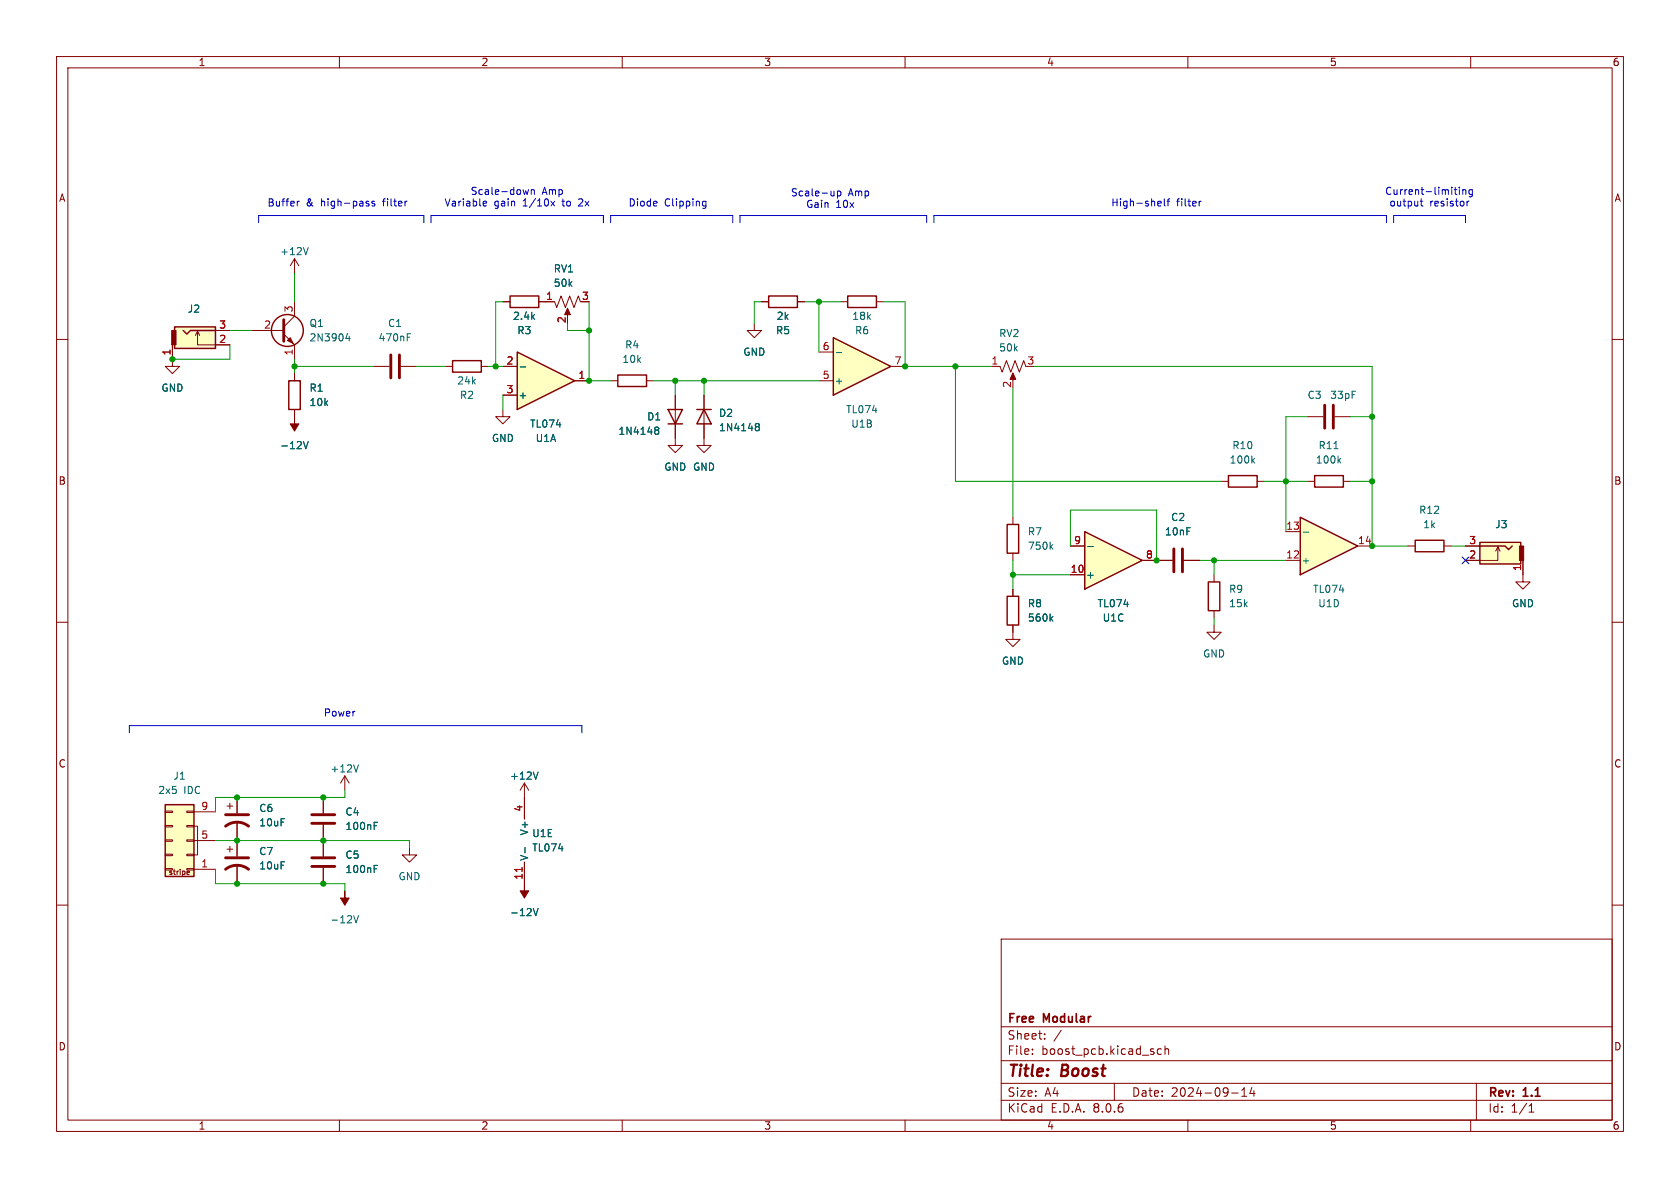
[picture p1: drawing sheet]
<svg xmlns="http://www.w3.org/2000/svg" width="297mm" height="210mm" viewBox="0 0 297 210" stroke-linecap="round" stroke-linejoin="round" font-family="sans-serif">
<g fill="none" stroke="#840000" stroke-width=".18">
<path d="M10 10h277v190h-277zM12 12h273v186h-273zM60 10v2M110 10v2M160 10v2M210 10v2M260 10v2M10 60h2M285 60h2M124.5 69.9v7.6M10 110h2M285 110h2"/>
<path d="M61 137.2l-.8 1.2M61 137.2v2.5M61 137.2l.7 1.2M92.7 138.4v6.4M92.7 138.4l-.8 1.3M92.7 138.4l.8 1.3M10 160h2M40.1 142.5h1M40.6 142v1M41.9 141v2.8M41.9 145.3v3.3M57.1 141v2.8"/>
<path d="M57.1 145.8v5.6M57.1 153.4v2.8M72.4 149.9v1.2h1.3l-1.3 1.3-1.3-1.3h1.3M92.7 152.4v3.8M285 160h2M177 166h108v32h-108zM60 198v2M110 198v2M160 198v2M177 194.5h108M177 191.5h108M177 187.5h108"/>
<path d="M177 181.5h108M182.5 186.3v.1M182.5 185.5v.1M184.7 183.6v.1M184.7 182.8v.1M187.6 182.1l-1.3 2M197 191.5v3M205.3 185.5l-.4-.1-.3 .3v.4l.1 .2h.6M206 185.5l.2-.1 .3 .1 .1 .9M206 184.9v1.5M210 198v2M217.7 193.2h1.2"/>
<path d="M219.5 193.8h.9M219.5 192.7l.5-.4v1.5M221.3 192.2l-.3 1.1h.9M221.7 192.8v1M260 198v2M261 191.5v6.5M270.3 196.6h.9M270.3 195.5l.4-.4v1.5"/>
</g>
<path d="M123.2 72.4h2.5M124.5 72.4l1.2 2.5h-2.5z" fill="none" stroke="#840000" stroke-width=".25"/>
<path d="M133.6 75.4h.2M133.6 74.9h.4l.2 .1v.2l-.2 .2M133.8 75.4h.2M133.8 75.4l-.2 .1M134 75.4l.2 .3v.3l-.2 .1h-.4M63.4 135.2l-.4 1.3M95.1 136.5l-.4 1.2M66.2 146h.4M66.2 145.4h.6M66.2 153.6h.4M66.2 153h.6M92.8 149.8v1" fill="none" stroke="#006464" stroke-width=".18"/>
<path d="M92.3 153.3v.8" fill="none" stroke="#a90000" stroke-width=".18"/>
<path d="M39.9 146.1a3.3 3.3 0 0 1 4 0M39.9 144h4M55.1 145.5h4.1M55.1 144h4.1M55.1 153.2h4.1M55.1 151.6h4.1" fill="none" stroke="#840000" stroke-width=".51"/>
<path d="M29.2 142.2h5.1v12.7h-5.1z" fill="#ffffc2"/>
<g fill="none" stroke="#840000" stroke-width=".18">
<path d="M133.3 57.2v1.2h1.3l-1.3 1.3-1.2-1.3h1.2M134.6 53.3h1.3M141 53.3h1.2M148.6 53.3h1.3M154.9 53.3h1.3M29.2 153.5h1.3v.3h-1.3zM29.2 151h1.3v.3h-1.3zM29.2 148.5h1.3v.2h-1.3zM29.2 145.9h1.3v.3h-1.3zM29.2 143.4h1.3v.2h-1.3zM33 153.5h1.3v.3h-1.3zM33 151h1.3v.3h-1.3z"/>
<path d="M33 148.5h1.3v.2h-1.3zM33 145.9h1.3v.3h-1.3zM33 143.4h1.3v.2h-1.3zM33.2 154h.2l.1 .2-.4 .1M33.4 154.5l-.2 .1M34.3 146.1h.6v5h-.6M34.3 153.7h3.8M34.3 148.6h3.8M34.3 143.5h3.8"/>
</g>
<path d="M135.9 52.3h5.1v2.1h-5.1zM149.9 52.3h5v2.1h-5zM29.2 142.2h5.1v12.7h-5.1z" fill="none" stroke="#840000" stroke-width=".25"/>
<path d="M61 157.5v1.3h.7l-.7 1.2-.8-1.2h.8z" fill="#840000" stroke="#840000" stroke-width=".18"/>
<path d="M62.5 161.9l.5 1.2 .4-1.2" fill="none" stroke="#006464" stroke-width=".18"/>
<path d="M147.3 59.7l10.2 5.1-10.2 5.1z" fill="#ffffc2"/>
<path d="M147.3 59.7l10.2 5.1-10.2 5.1zM118.1 72.4h2.5l-1.2 2.5zM118.1 74.9h2.5M217.2 84.1h5v2h-5zM178.1 105.4h2v5.1h-2z" fill="none" stroke="#840000" stroke-width=".25"/>
<path d="M119.4 69.9v7.6M144.8 67.3h2.5M144.8 62.2h2.5M157.5 64.8h2.5M175.3 64.8h1.5l.4 1 .7-2 .8 2 .8-2 .7 2 .8-2 .4 1M179.1 66.3v1M215.9 85.1h1.3M222.2 85.1h1.3M179.1 110.5v2.5h1.2l-1.2 1.3-1.3-1.3h1.3M179.1 104.1v1.3M269.2 101.6v1.3h1.3l-1.3 1.2-1.2-1.2h1.2" fill="none" stroke="#840000" stroke-width=".18"/>
<path d="M115.9 76l.1 .1M115.9 75.6l.3-.1 .2 .1 .1 .2-.3 .3M116 76.1h.2M116 76.1h-.1M116.2 76.1l.3 .2-.1 .4-.2 .1-.3-.1M147.8 62.3h1M221.4 81.4l.4 .5M221.8 81l-.5 .5M185.8 109.3l.3 .5M186.1 109l-.4 .4" fill="none" stroke="#006464" stroke-width=".18"/>
<path d="M179.1 65.9l.5 1.2h-1z" fill="#840000" stroke="#840000" stroke-width=".18"/>
<path d="M261.6 95.9h7.3v3.8h-7.3z" fill="#ffffc2"/>
<path d="M250.2 95.5h5.1v2h-5.1zM261.6 95.9h7.3v3.8h-7.3zM261.6 96.5h4.5l.6 .7 .6-.7" fill="none" stroke="#840000" stroke-width=".25"/>
<path d="M268.6 96.5h.8v2.6h-.8z" fill="#840000" stroke="#840000" stroke-width=".18"/>
<path d="M248.9 96.5h1.3M255.3 96.5h1.2M259.1 96.5h2.5M264.8 96.6l-.4 .8M265.2 97.4l-.4-.8v2.5h-5.7M269.2 99.1v2.5" fill="none" stroke="#840000" stroke-width=".18"/>
<path d="M229.9 91.4l10.1 5.1-10.1 5.1z" fill="#ffffc2"/>
<path d="M90.2 52.3h5v2.1h-5zM80 63.8h5.1v2h-5.1zM109.2 66.3h5.1v2h-5.1zM229.9 91.4l10.1 5.1-10.1 5.1zM232.4 84.1h5.1v2h-5.1z" fill="none" stroke="#840000" stroke-width=".25"/>
<g fill="none" stroke="#840000" stroke-width=".18">
<path d="M88.9 53.3h1.3M95.2 53.3h2.8l.4 1.1 .8-2.1 .7 2.1 .8-2.1 .8 2.1 .7-2.1 .4 1M100.3 54.9v1M78.7 64.8h1.3M85.1 64.8h1.3M88.9 72.4v1.3h1.3l-1.3 1.2-1.3-1.2h1.3M107.9 67.3h1.3M114.3 67.3h1.3M119.4 77.5v1.2h1.2l-1.2 1.3-1.3-1.3h1.3M124.5 77.5v1.2h1.2l-1.2 1.3-1.3-1.3h1.3M231.1 73.7h2.8M236 73.7h2.8"/>
<path d="M227.3 99.1h2.6M227.3 94h2.6M231.1 85.1h1.3M237.5 85.1h1.3M240 96.5h2.6M40.1 150.1h1M40.6 149.6v1M41.9 148.6v2.8M41.9 152.9v3.3"/>
</g>
<path d="M235.8 79.3h.8M230.4 94.1h1M236.7 81.4l.3 .5M237 81l-.4 .5" fill="none" stroke="#006464" stroke-width=".18"/>
<path d="M234.2 71.6v4.1M235.7 71.6v4.1M39.9 153.7a3.3 3.3 0 0 1 4 0M39.9 151.6h4" fill="none" stroke="#840000" stroke-width=".51"/>
<path d="M100.3 54.5l.5 1.1h-1z" fill="#840000" stroke="#840000" stroke-width=".18"/>
<path d="M91.4 62.2l10.2 5.1-10.2 5.1z" fill="#ffffc2"/>
<path d="M91.4 62.2l10.2 5.1-10.2 5.1z" fill="none" stroke="#840000" stroke-width=".25"/>
<path d="M88.9 64.8h2.5M88.9 69.9h2.5M101.6 67.3h2.5" fill="none" stroke="#840000" stroke-width=".18"/>
<path d="M92 64.9h.9M94.3 160.6l.4 1.3 .4-1.3" fill="none" stroke="#006464" stroke-width=".18"/>
<path d="M92.7 156.2v1.3h.8l-.8 1.3-.8-1.3h.8z" fill="#840000" stroke="#840000" stroke-width=".18"/>
<path d="M191.8 94l10.1 5.1-10.1 5z" fill="#ffffc2"/>
<g fill="none" stroke="#840000" stroke-width=".25">
<path d="M51.1 67.3h2v5.1h-2zM178.1 92.7h2v5.1h-2zM191.8 94l10.1 5.1-10.1 5z"/>
<circle cx="50.8" cy="58.4" r="2.82"/>
</g>
<path d="M44.4 58.4h5.8M50.2 59.1l1.9 1.9v2.5M52.1 53.3v2.6l-1.9 1.9M30.5 63.5v1.3h1.2l-1.2 1.2-1.3-1.2h1.3M52.1 66v1.3M52.1 72.4v1.3M179.1 91.4v1.3M179.1 97.8v1.3M189.2 96.5h2.6M201.9 99.1h5.4M209.3 99.1h2.8M189.2 101.6h2.6" fill="none" stroke="#840000" stroke-width=".18"/>
<path d="M61.4 58.9l-.3 .9h.8M61.7 59.4v.9M185.8 96.6l.3 .5M186.1 96.3l-.4 .4M192.3 96.6h1" fill="none" stroke="#006464" stroke-width=".18"/>
<path d="M50.2 56.5v3.8M207.5 97v4.1M209 97v4.1" fill="none" stroke="#840000" stroke-width=".51"/>
<path d="M51.3 59.7l.5 1-1-.5z" fill="#840000" stroke="#840000" stroke-width=".18"/>
<path d="M30.9 57.8h7.2v3.8h-7.2z" fill="#ffffc2"/>
<path d="M30.9 57.8h7.2v3.8h-7.2zM32.4 58.4l.6 .7 .7-.7h4.4M213.6 102.9h2v5.1h-2z" fill="none" stroke="#840000" stroke-width=".25"/>
<g fill="#840000" stroke="#840000" stroke-width=".18">
<path d="M30.4 58.4h.7v2.6h-.7z"/>
<path d="M52.1 73.7v1.2h.7l-.7 1.3-.8-1.3h.8z"/>
</g>
<g fill="none" stroke="#840000" stroke-width=".18">
<path d="M34.5 59.3l.4-.8v2.5h5.7M34.9 58.5l.4 .8M38.1 58.4h2.5M52.1 45.7l-.8 1.3M52.1 45.7v2.6M52.1 45.7l.7 1.3M88.9 53.3h1.3M95.2 53.3h2.6M134.6 53.3h1.3M141 53.3h1.2M30.5 61v2.5M52.1 66v1.3"/>
<path d="M52.1 72.4v1.3M66 64.8h2.8M70.9 64.8h2.8M88.9 64.8h2.5M88.9 69.9h2.5M101.6 67.3h2.5M119.4 69.9v2.5M119.4 74.9v2.6M124.5 69.9v2.5M124.5 74.9v2.6M189.2 96.5h2.6M201.9 99.1h5.4"/>
<path d="M209.3 99.1h2.8M259.1 99.1h2.5M259.1 96.5h2.5M269.2 99.1v2.5M179.1 104.1v1.3M179.1 110.5v1.3M189.2 101.6h2.6M214.6 110.5v1.3h1.3l-1.3 1.2-1.2-1.2h1.2M214.6 101.6v1.3M214.6 108v1.2M41.9 141v2.8M41.9 145.3v6.1"/>
<path d="M41.9 152.9v3.3M57.1 141v2.8M57.1 145.8v5.6M57.1 153.4v2.8M92.7 141v3.8M92.7 152.4v3.8"/>
</g>
<g fill="none" stroke="#006464" stroke-width=".18">
<path d="M54.5 43.8l-.4 1.2M72 59.6h.4M72 59h.6M53.6 78l.5 1.3 .4-1.3M92 64.9h.9M115.9 76l.1 .1M115.9 75.6l.3-.1 .2 .1 .1 .2-.3 .3M116 76.1h.2M116 76.1h-.1M116.2 76.1l.3 .2-.1 .4-.2 .1-.3-.1M133.6 75.4h.2M133.6 74.9h.4l.2 .1v.2l-.2 .2"/>
<path d="M133.8 75.4h.2M133.8 75.4l-.2 .1M134 75.4l.2 .3v.3l-.2 .1h-.4M192.3 96.6h1M185.8 109.3l.3 .5M186.1 109l-.4 .4M95.1 136.5l-.4 1.2M66.2 153.6h.4M66.2 153h.6M66.2 146h.4M66.2 145.4h.6M92.8 149.8v1"/>
<path d="M94.3 160.6l.4 1.3 .4-1.3"/>
</g>
<path d="M69.1 62.7v4.1M70.6 62.7v4.1" fill="none" stroke="#840000" stroke-width=".51"/>
<g fill="none" stroke="#0000c2" stroke-width=".18">
<path d="M45.7 39.4v-1.3h29.2v1.3M52.6 35.6v.8M52.9 35.6l-.3 .2M65.1 36l.2 .2-.2 .2M65.1 35.6h.1M66.2 35.6h-.3l-.2 .2 .1 .1 .4 .2v.3h-.5M71.8 35.6h.2M76.2 39.4v-1.3h30.5v1.3M85.5 35.6h.3l.2 .3-.6 .1M85.5 36.4h.5M93.4 33.5l-.2 .9-.2-.6-.3 .6M93.9 33.6l.2-.1 .3 .1 .1 .8"/>
<path d="M93.9 33.5v.9M97.4 35.6l.7 .8M98.1 35.6l-.7 .8M107.9 39.4v-1.3h21.6v1.3M124.3 35.6h.5M124.3 36.4h.5M124.8 35.6v1l-.2 .2h-.4M130.8 39.4v-1.3h33v1.3M147.4 33.8v.8M147.4 34.5l-.3 .1M148.1 33.8h.3l.3 .2-.2 .6h-.4M148.1 33.8v1.2"/>
<path d="M165.1 39.4v-1.3h80v1.3M204.9 35.6h.3l.1 .3-.6 .1M205.2 36.4h-.3M205.8 35.1v1.1l.2 .2M206.3 35.6h.5M206.8 35.1l-.3 .2v1.1M212 35.6v.8M212.4 35.6l-.4 .2M246.4 39.4v-1.3h12.7v1.3M251.1 35.6h.5M251.2 35.1v1.1l.4 .2M257.1 33.5h.5"/>
<path d="M257.3 34.2l.3 .2M258 33.1v.1M258 33.5v.9M258.6 33.6l.2-.1 .3 .1v.8M258.6 33.5v.9M259.4 35.6v.8M259.7 35.6l-.3 .2M260.3 33.6l-.4-.1-.2 .3 .1 .5h.5M260.3 33.5v1.1l-.3 .2-.3-.1M22.9 129.5v-1.2h80v1.2"/>
</g>
<g fill="none" stroke="#009600" stroke-width=".18">
<path d="M40.6 58.4h3.8M52.1 48.3v5M88.9 53.3h-1.3v11.5M100.3 57.2v1.2h3.8M104.1 53.3v14h3.8M134.6 53.3h-1.3v3.9M142.2 53.3h6.4M144.8 53.3v8.9M156.2 53.3h3.8v11.5h15.3M40.6 61v2.5h-10.1M52.1 64.8h13.9M52.1 63.5v2.5"/>
<path d="M73.7 64.8h5M86.4 64.8h2.5M88.9 69.9v2.5M115.6 67.3h29.2M119.4 67.3v2.6M124.5 67.3v2.6M168.9 64.8v20.3h47M179.1 68.6v22.8M182.9 64.8h59.7v31.7h6.3M231.1 73.7h-3.8v20.3M238.8 73.7h3.8M179.1 99.1v5"/>
<path d="M189.2 96.5v-6.3h15.3v8.9M212.1 99.1h15.2M214.6 99.1v2.5M223.5 85.1h7.6M238.8 85.1h3.8M256.5 96.5h2.6M179.1 101.6h10.1M214.6 109.2v1.3M61 139.7v1.3h-22.9v2.5M38.1 153.7v2.5h22.9v1.3M38.1 148.6h34.3v1.3"/>
</g>
<path d="M258.5 98.5l1.2 1.2M259.7 98.5l-1.2 1.2" fill="none" stroke="#000084" stroke-width=".18"/>
<path d="M92.3 153.3v.8" fill="none" stroke="#a90000" stroke-width=".18"/>
<g fill="#009600" stroke="#009600" stroke-width=".18">
<circle cx="30.5" cy="63.5" r=".46"/>
<circle cx="87.6" cy="64.8" r=".46"/>
<circle cx="52.1" cy="64.8" r=".46"/>
<circle cx="204.5" cy="99.1" r=".46"/>
<circle cx="179.1" cy="101.6" r=".46"/>
<circle cx="214.6" cy="99.1" r=".46"/>
<circle cx="160" cy="64.8" r=".46"/>
<circle cx="168.9" cy="64.8" r=".46"/>
<circle cx="144.8" cy="53.3" r=".46"/>
<circle cx="41.9" cy="148.6" r=".46"/>
<circle cx="41.9" cy="156.2" r=".46"/>
<circle cx="57.1" cy="148.6" r=".46"/>
<circle cx="57.1" cy="141" r=".46"/>
<circle cx="57.1" cy="156.2" r=".46"/>
<circle cx="41.9" cy="141" r=".46"/>
<circle cx="104.1" cy="58.4" r=".46"/>
<circle cx="119.4" cy="67.3" r=".46"/>
<circle cx="104.1" cy="67.3" r=".46"/>
<circle cx="124.5" cy="67.3" r=".46"/>
<circle cx="242.6" cy="85.1" r=".46"/>
<circle cx="227.3" cy="85.1" r=".46"/>
<circle cx="242.6" cy="73.7" r=".46"/>
<circle cx="242.6" cy="96.5" r=".46"/>
</g>
<g font-size="2.8" fill="#840000">
<text x="178" y="190.9">Title:</text>
<text x="187.7" y="190.9">Boost</text>
</g>
<g font-size="2.1" fill="#840000">
<text x="178" y="184">Sheet:</text>
<text x="178" y="181.2">Free</text>
<text x="184.5" y="181.2">Modular</text>
<text x="178" y="186.7">File:</text>
<text x="184.1" y="186.7">boost_pcb.kicad_sch</text>
<text x="178" y="196.9">KiCad</text>
<text x="178" y="194.1">Size:</text>
<text x="184.7" y="194.1">A4</text>
<text x="185.7" y="196.9">E.D.A.</text>
<text x="193.3" y="196.9">8.0.6</text>
<text x="200" y="194.1">Date:</text>
<text x="207" y="194.1">2024-09-14</text>
<text x="263" y="194.3">Rev:</text>
<text x="263" y="196.9">Id:</text>
<text x="267.1" y="196.9">1/1</text>
<text x="269.4" y="194.3">1.1</text>
</g>
<g font-size="1.8" fill="#840000">
<text x="35" y="11.9">1</text>
<text x="85" y="11.9">2</text>
<text x="135" y="11.9">3</text>
<text x="185" y="11.9">4</text>
<text x="235" y="11.9">5</text>
<text x="285" y="11.9">6</text>
<text x="10.3" y="35.9">A</text>
<text x="285.3" y="35.9">A</text>
<text x="10.3" y="85.9">B</text>
<text x="285.3" y="85.9">B</text>
<text x="10.3" y="135.9">C</text>
<text x="285.3" y="135.9">C</text>
<text x="10.3" y="185.9">D</text>
<text x="285.3" y="185.9">D</text>
<text x="35" y="199.9">1</text>
<text x="85" y="199.9">2</text>
<text x="135" y="199.9">3</text>
<text x="185" y="199.9">4</text>
<text x="235" y="199.9">5</text>
<text x="285" y="199.9">6</text>
</g>
<g font-size="1.8" fill="#0000c2">
<text x="83.1" y="34.5">Scale-down</text>
<text x="95.8" y="34.5">Amp</text>
<text x="139.7" y="34.8">Scale-up</text>
<text x="150" y="34.8">Amp</text>
<text x="244.8" y="34.5">Current-limiting</text>
<text x="47.2" y="36.6">Buffer</text>
<text x="54.1" y="36.6">&amp;</text>
<text x="56.9" y="36.6">high-pass</text>
<text x="68" y="36.6">filter</text>
<text x="78.5" y="36.6">Variable</text>
<text x="87.3" y="36.6">gain</text>
<text x="92.6" y="36.6">1/10x</text>
<text x="99.7" y="36.6">to</text>
<text x="102.8" y="36.6">2x</text>
<text x="111" y="36.6">Diode</text>
<text x="117.5" y="36.6">Clipping</text>
<text x="142.4" y="36.8">Gain</text>
<text x="147.8" y="36.8">10x</text>
<text x="196.4" y="36.6">High-shelf</text>
<text x="208" y="36.6">filter</text>
<text x="245.5" y="36.6">output</text>
<text x="252.7" y="36.6">resistor</text>
<text x="57.1" y="126.8">Power</text>
</g>
<g font-size="1.8" fill="#006464">
<text x="49.4" y="45.3">+12V</text>
<text x="97.8" y="48.4">RV1</text>
<text x="97.8" y="50.9">50k</text>
<text x="33.1" y="55.5">J2</text>
<text x="54.6" y="58">Q1</text>
<text x="68.5" y="58">C1</text>
<text x="90.6" y="56.7">2.4k</text>
<text x="91.4" y="59.3">R3</text>
<text x="137.1" y="59.3">R5</text>
<text x="137.2" y="56.7">2k</text>
<text x="150.6" y="56.7">18k</text>
<text x="151.1" y="59.3">R6</text>
<text x="176.5" y="59.8">RV2</text>
<text x="54.6" y="60.6">2N3904</text>
<text x="66.8" y="60.6">470nF</text>
<text x="109.9" y="64.4">10k</text>
<text x="110.4" y="61.8">R4</text>
<text x="131.3" y="63.1">GND</text>
<text x="176.5" y="62.3">50k</text>
<text x="28.4" y="69.4">GND</text>
<text x="54.6" y="69.4">R1</text>
<text x="54.6" y="72">10k</text>
<text x="80.7" y="68.2">24k</text>
<text x="81.2" y="70.7">R2</text>
<text x="91.6" y="70.7">+</text>
<text x="147.4" y="68.2">+</text>
<text x="231.1" y="70.7">C3</text>
<text x="235.1" y="70.7">33pF</text>
<text x="93.6" y="75.8">TL074</text>
<text x="109.2" y="77.1">1N4148</text>
<text x="114.3" y="74.5">D1</text>
<text x="127" y="73.9">D2</text>
<text x="127" y="76.4">1N4148</text>
<text x="149.5" y="73.3">TL074</text>
<text x="150.4" y="75.8">U1B</text>
<text x="49.4" y="79.6">-12V</text>
<text x="86.9" y="78.3">GND</text>
<text x="94.6" y="78.3">U1A</text>
<text x="117.3" y="83.4">GND GND</text>
<text x="217.3" y="82.1">100k</text>
<text x="217.8" y="79.6">R10</text>
<text x="232.5" y="82.1">100k</text>
<text x="233" y="79.6">R11</text>
<text x="181.6" y="94.8">R7</text>
<text x="205.8" y="94.8">10nF</text>
<text x="206.9" y="92.3">C2</text>
<text x="250.8" y="91">R12</text>
<text x="251.5" y="93.6">1k</text>
<text x="264.2" y="93.6">J3</text>
<text x="181.6" y="97.4">750k</text>
<text x="230" y="99.9">+</text>
<text x="181.6" y="107.5">R8</text>
<text x="191.9" y="102.5">+</text>
<text x="193.9" y="107.5">TL074</text>
<text x="217.2" y="105">R9</text>
<text x="217.2" y="107.5">15k</text>
<text x="232" y="105">TL074</text>
<text x="232.9" y="107.5">U1D</text>
<text x="267.2" y="107.5">GND</text>
<text x="181.6" y="110.1">560k</text>
<text x="194.8" y="110.1">U1C</text>
<text x="177" y="117.7">GND</text>
<text x="212.6" y="116.4">GND</text>
<text x="58.3" y="136.8">+12V</text>
<text x="27.9" y="140.6">2x5</text>
<text x="30.6" y="138">J1</text>
<text x="32.5" y="140.6">IDC</text>
<text x="45.7" y="143.7">C6</text>
<text x="90.1" y="138">+12V</text>
<text x="45.7" y="146.3">10uF</text>
<text x="61" y="144.4">C4</text>
<text x="61" y="146.9">100nF</text>
<text x="93.6" y="147.8" transform="rotate(-90 93.6 147.8)">V+</text>
<text x="94" y="148.2">U1E</text>
<text x="45.7" y="151.4">C7</text>
<text x="45.7" y="153.9">10uF</text>
<text x="61" y="152">C5</text>
<text x="61" y="154.5">100nF</text>
<text x="70.4" y="155.8">GND</text>
<text x="93.6" y="152.3" transform="rotate(-90 93.6 152.3)">V-</text>
<text x="94" y="150.7">TL074</text>
<text x="58.3" y="163.4">-12V</text>
<text x="90.1" y="162.2">-12V</text>
</g>
<g font-size="1.8" fill="#a90000">
<text x="96.4" y="53.1">1</text>
<text x="102.8" y="53.1">3</text>
<text x="38.7" y="58.2">3</text>
<text x="46.6" y="58.2">2</text>
<text x="51.8" y="55.3" transform="rotate(-90 51.8 55.3)">3</text>
<text x="100.1" y="57.2" transform="rotate(-90 100.1 57.2)">2</text>
<text x="30.2" y="62.9" transform="rotate(-90 30.2 62.9)">1</text>
<text x="38.7" y="60.7">2</text>
<text x="51.8" y="62.9" transform="rotate(-90 51.8 62.9)">1</text>
<text x="89.5" y="64.5">2</text>
<text x="145.3" y="62">6</text>
<text x="158" y="64.5">7</text>
<text x="175.2" y="64.5">1</text>
<text x="181.5" y="64.5">3</text>
<text x="89.5" y="69.6">3</text>
<text x="102.2" y="67.1">1</text>
<text x="145.3" y="67.1">5</text>
<text x="178.8" y="68.7" transform="rotate(-90 178.8 68.7)">2</text>
<text x="227.3" y="93.7">13</text>
<text x="189.2" y="101.3">10</text>
<text x="189.8" y="96.3">9</text>
<text x="202.5" y="98.8">8</text>
<text x="227.3" y="98.8">12</text>
<text x="240" y="96.3">14</text>
<text x="259.6" y="98.8">2</text>
<text x="259.6" y="96.3">3</text>
<text x="269" y="101" transform="rotate(-90 269 101)">1</text>
<text x="35.5" y="143.3">9</text>
<text x="92.5" y="143.6" transform="rotate(-90 92.5 143.6)">4</text>
<text x="35.5" y="148.3">5</text>
<text x="35.5" y="153.4">1</text>
<text x="92.5" y="155.6" transform="rotate(-90 92.5 155.6)">11</text>
</g>
<text font-size="1.3" fill="#840000" x="29.8" y="154.8">stripe</text>
</svg>
